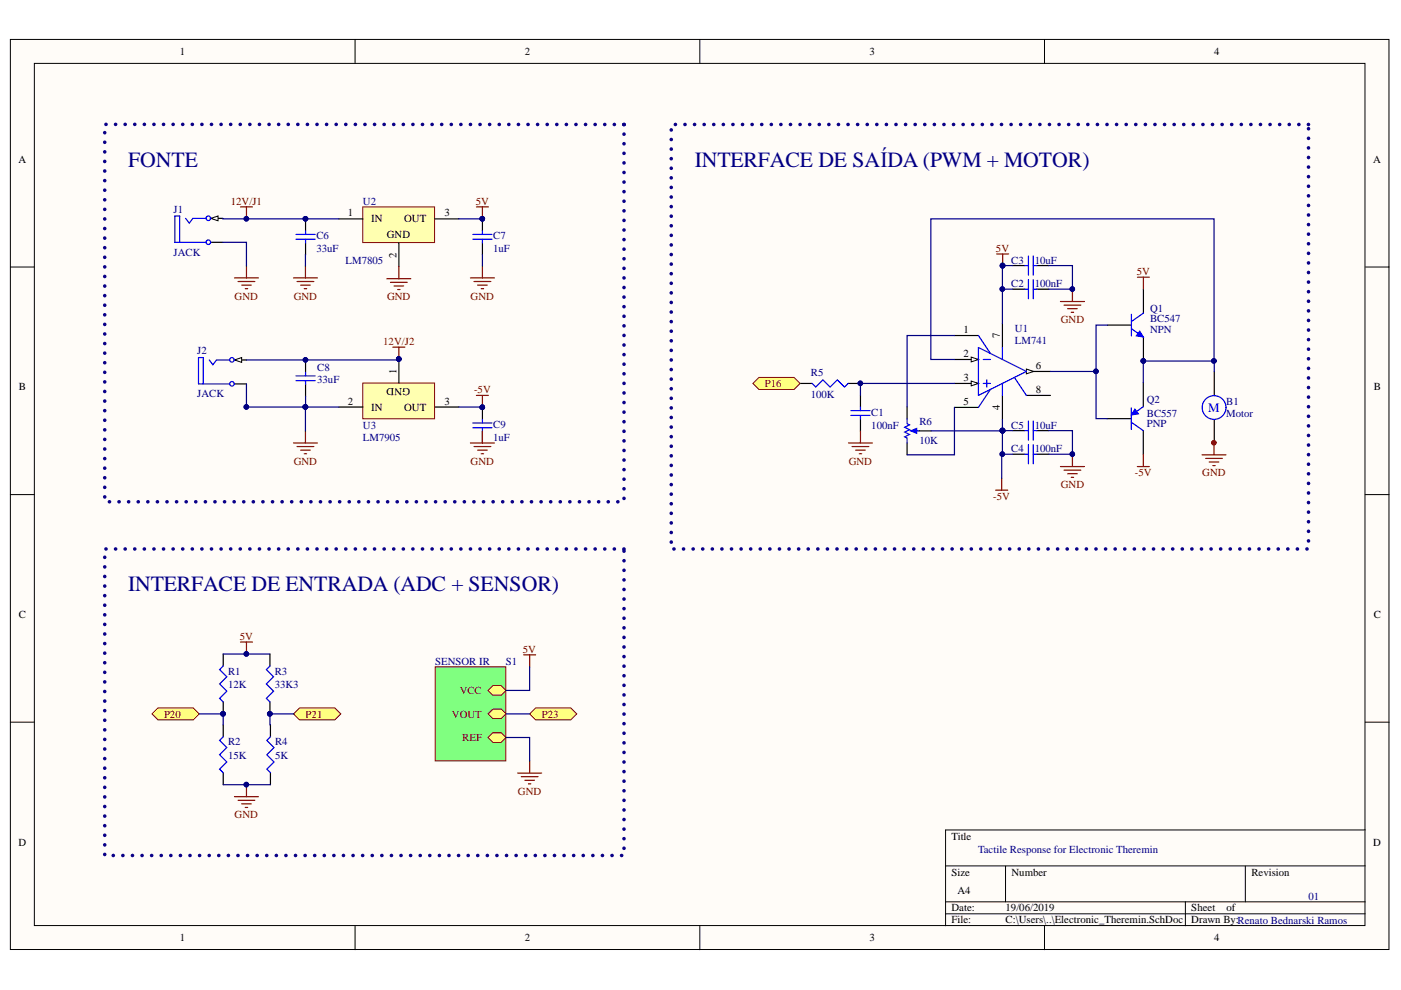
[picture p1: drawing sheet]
<svg xmlns="http://www.w3.org/2000/svg" width="297mm" height="210mm" viewBox="0 0 297 210" stroke-linecap="round" stroke-linejoin="round" font-family="sans-serif">
<g fill="#fffcf8" stroke="#000" stroke-width=".21">
<path d="M2.2 8.4h292.3v192.9h-292.3z"/>
<path d="M7.3 13.4h282.1v182.8h-282.1z"/>
</g>
<g fill="none" stroke="#000" stroke-width=".21">
<path d="M75.3 8.4v5M148.4 8.4v5M221.5 8.4v5M2.2 56.6h5.1M289.5 56.6h5M2.2 104.9h5.1M289.5 104.9h5M2.2 153.1h5.1M289.5 153.1h5M289.5 176h-89v20.3M75.3 196.3v5.1M148.4 196.3v5.1"/>
<path d="M200.5 183.6h89M200.5 191.2h89M200.5 193.8h89M213.2 183.6v7.6M221.5 196.3v5.1M251.3 191.2v5.1M264 183.6v7.6"/>
</g>
<path d="M47.3 138.7v2.5M57.2 138.7v2.5M47.3 148.8v2.6M47.3 153.7v2.5M57.2 148.8v2.6M57.3 153.7v2.5M47.3 163.8v2.6M57.3 163.8v2.6" fill="none" stroke="#000" stroke-width=".25"/>
<g fill="#000080" stroke="#000080" stroke-width=".21">
<circle cx="47.3" cy="151.3" r=".49"/>
<circle cx="57.2" cy="151.3" r=".49"/>
</g>
<path d="M47.3 141.2l-.7 .8 1.5 1.5-1.5 1.5 1.5 1.5-1.5 1.6 .7 .7M47.3 156.2l-.7 .8 1.5 1.5-1.5 1.5 1.5 1.5-1.5 1.6 .7 .7M57.2 141.2l-.7 .8 1.5 1.5-1.5 1.5 1.5 1.5-1.5 1.6 .7 .7M57.3 156.2l-.7 .8 1.5 1.5-1.5 1.5 1.5 1.5-1.5 1.6 .7 .7" fill="none" stroke="#00f" stroke-width=".25"/>
<g fill="#ffff80" stroke="#800000" stroke-width=".21">
<path d="M32.2 151.4l1.3-1.3h7.5l1.2 1.3-1.2 1.2h-7.5z" fill-rule="evenodd"/>
<path d="M62.2 151.4l1.3-1.3h7.5l1.3 1.3-1.3 1.2h-7.5z" fill-rule="evenodd"/>
</g>
<path d="M51 136.1h2.5M52.3 136.1v2.6M49.7 168.9h5.1M50.5 169.7h3.5M51.2 170.4h2.1M52 171.2h.5M52.3 166.4v2.5" fill="none" stroke="#800000" stroke-width=".25"/>
<g fill="#000080" stroke="#000080" stroke-width=".21">
<circle cx="52.2" cy="166.3" r=".48"/>
<circle cx="52.2" cy="138.6" r=".48"/>
</g>
<path d="M92.3 141.4h14.9v19.9h-14.9z" fill="#80ff80" stroke="#800000" stroke-width=".21"/>
<path d="M103.5 146.4l1-1h1.8l1 1-1 1h-1.8z" fill-rule="evenodd" fill="#ffff80"/>
<path d="M103.5 146.4l1-1h1.8l1 1-1 1h-1.8z" fill="none" stroke="#800000" stroke-width=".21"/>
<path d="M103.5 151.4l1-1.1h1.8l1 1.1-1 1h-1.8z" fill-rule="evenodd" fill="#ffff80"/>
<path d="M103.5 151.4l1-1.1h1.8l1 1.1-1 1h-1.8z" fill="none" stroke="#800000" stroke-width=".21"/>
<path d="M103.5 156.4l1-1h1.8l1 1-1 1h-1.8z" fill-rule="evenodd" fill="#ffff80"/>
<path d="M103.5 156.4l1-1h1.8l1 1-1 1h-1.8z" fill="none" stroke="#800000" stroke-width=".21"/>
<path d="M111 138.8h2.6M112.3 138.8v2.6M109.8 163.9h5M110.5 164.7h3.6M111.3 165.4h2M112 166.2h.6M112.3 161.4v2.5" fill="none" stroke="#800000" stroke-width=".25"/>
<path d="M112.3 151.4l1.3-1.3h7.4l1.3 1.3-1.3 1.2h-7.4z" fill-rule="evenodd" fill="#ffff80" stroke="#800000" stroke-width=".21"/>
<path d="M202.4 81.3h5M217.6 83.8h5.1" fill="none" stroke="#000" stroke-width=".25"/>
<path d="M205.9 80.8l1.5 .5-1.5 .5z" fill="#fffcf8"/>
<path d="M205.9 80.8l1.5 .5-1.5 .5z" fill="none" stroke="#000" stroke-width=".21"/>
<path d="M202.4 76.2h5" fill="none" stroke="#000" stroke-width=".25"/>
<path d="M205.9 75.7l1.5 .5-1.5 .5z" fill="#fffcf8"/>
<path d="M205.9 75.7l1.5 .5-1.5 .5z" fill="none" stroke="#000" stroke-width=".21"/>
<path d="M202.4 71.1h5M217.6 78.8h5.1M202.4 86.4h5M212.5 83.8v5.1" fill="none" stroke="#000" stroke-width=".25"/>
<path d="M217.6 78.3l1.5 .5-1.5 .5z" fill="#fffcf8"/>
<path d="M217.6 78.3l1.5 .5-1.5 .5z" fill="none" stroke="#000" stroke-width=".21"/>
<path d="M214.7 56.3h2.6M219.8 56.3h2.6M212.5 68.6v5.1M214.7 61.3h2.6M219.8 61.3h2.6M257.4 78.8v5.1M169.6 81.3h2.6M179.8 81.3h2.6M182.4 83.8v2.5M182.4 88.8v2.6M257.4 89v5" fill="none" stroke="#000" stroke-width=".25"/>
<g fill="none" stroke="#00f" stroke-width=".25">
<path d="M217.3 56.3h.7M218 54.3v4M218 59.3v4M219.1 54.3v4M219.1 59.3v4M219.1 56.3h.7M207.4 73.7l10.2 5.1-10.2 5zM207.4 71.1l2.6 3.8M208.5 76.2h1.5M212.5 73.7v2.5M217.3 61.3h.7M219.1 61.3h.7"/>
<path d="M172.2 81.3l.8 .8 1.5-1.6 1.5 1.6 1.5-1.6 1.6 1.6 .7-.8M180.4 87.1h4.1M180.4 88.1h4.1M182.4 86.3v.8M182.4 88.1v.7M208.5 81.3h1.5M209.2 80.5v1.6M210 82.6l-2.6 3.8M212.5 81.3v2.5M215.1 80l2.5 3.8"/>
<circle cx="257.4" cy="86.4" r="2.52"/>
</g>
<path d="M211.3 53.8h2.6M212.6 53.8v2.6M224.8 63.9h5.1M225.6 64.7h3.6M226.4 65.5h2M227.1 66.2h.5M227.4 61.4v2.5M254.9 96.4h5M255.6 97.2h3.6M256.4 98h2M257.1 98.7h.6M257.4 93.9v2.5" fill="none" stroke="#800000" stroke-width=".25"/>
<circle cx="212.6" cy="56.4" r=".48" fill="#000080" stroke="#000080" stroke-width=".21"/>
<path d="M159.6 81.3l1.3-1.3h7.5l1.2 1.3-1.2 1.3h-7.5z" fill-rule="evenodd" fill="#ffff80" stroke="#800000" stroke-width=".21"/>
<path d="M192.3 86.3v2.5M192.3 93.9v2.5" fill="none" stroke="#000" stroke-width=".25"/>
<path d="M193.6 91.4h1.3" fill="none" stroke="#00f" stroke-width=".25"/>
<path d="M193.1 91.4l1.3-.6v1.1z" fill="#00f"/>
<path d="M100.2 89.7h4.1M100.2 90.7h4.1M102.3 88.9v.8M102.3 90.7v.8M192.3 88.8v1l.5 .3-1 .5 1 .5-1 .5 1 .5-1 .5 .5 .3v1M193.1 91.4l1.3-.6v1.1z" fill="none" stroke="#00f" stroke-width=".25"/>
<path d="M44.7 46.3h2.5M102.3 86.4v2.5M102.3 91.5v2.5M194.9 91.4h2.5" fill="none" stroke="#000" stroke-width=".25"/>
<circle cx="102.3" cy="86.4" r=".48" fill="#000080" stroke="#000080" stroke-width=".21"/>
<path d="M101 83.8h2.6M102.3 83.8v2.6" fill="none" stroke="#800000" stroke-width=".25"/>
<path d="M44.7 46.3l1.5-.5v1z" fill="#fffcf8"/>
<path d="M44.7 46.3l1.5-.5v1z" fill="none" stroke="#000" stroke-width=".21"/>
<path d="M44.7 51.4h2.5M64.8 46.4v2.5M64.8 51.5v2.5M102.3 46.4v2.5M102.3 51.5v2.5" fill="none" stroke="#000" stroke-width=".25"/>
<g fill="none" stroke="#00f" stroke-width=".25">
<path d="M38.1 51.4v-5.6h-1v5.6h6.6M39.4 46.3l.7 1 .8-1h2.8M62.8 49.7h4M62.8 50.7h4M64.8 48.9v.8M64.8 50.7v.8M100.2 49.7h4.1M100.2 50.7h4.1M102.3 48.9v.8M102.3 50.7v.8"/>
<circle cx="44.2" cy="51.4" r=".48"/>
<circle cx="44.2" cy="46.3" r=".48"/>
</g>
<g fill="none" stroke="#800000" stroke-width=".25">
<path d="M49.7 58.9h5.1M50.5 59.7h3.5M52.3 56.4v2.5M62.2 58.9h5.1M63 59.7h3.5M64.8 56.4v2.5M101 43.9h2.6M102.3 43.9v2.5M51.2 60.4h2.1M52 61.2h.5M63.7 60.4h2.1M64.5 61.2h.5"/>
<path d="M179.9 93.9h5.1M180.7 94.7h3.5M181.4 95.4h2M182.2 96.2h.5M182.4 91.4v2.5"/>
</g>
<path d="M132.3 26.4h-110.1v80h110.1v-80M277.4 26.4h-135.1v90h135.1v-90M132.3 116.4h-110.1v65h110.1v-65" fill="none" stroke="#0c0087" stroke-width=".76" stroke-dasharray="0 2"/>
<g fill="#000080" stroke="#000080" stroke-width=".21">
<circle cx="102.3" cy="46.4" r=".48"/>
<circle cx="64.8" cy="46.4" r=".48"/>
</g>
<path d="M76.9 43.9h15.2v7.5h-15.2z" fill="#ffffb0" stroke="#800000" stroke-width=".21"/>
<path d="M71.9 46.4h5M84.6 51.5v5.1M92.2 46.4h5.1M214.7 96.3h2.6M214.7 91.3h2.6M219.8 96.3h2.6M219.8 91.3h2.6M234.8 88.8h5.1M242.4 81.1v5.1M242.4 91.3v5.1" fill="none" stroke="#000" stroke-width=".25"/>
<g fill="none" stroke="#800000" stroke-width=".25">
<path d="M51 43.9h2.5M52.3 43.9v2.5M82 59.1h5.1M82.8 59.9h3.5M84.6 56.6v2.5M83.5 60.6h2.1M84.3 61.4h.5M224.8 98.9h5.1M225.6 99.7h3.6M227.4 96.4v2.5M211.1 103.9h2.5M212.4 101.4v2.5"/>
<path d="M226.4 100.4h2M227.1 101.2h.5"/>
</g>
<circle cx="52.2" cy="46.4" r=".48" fill="#000080" stroke="#000080" stroke-width=".21"/>
<path d="M217.3 96.3h.7M217.3 91.3h.7M218 89.3v4M218 94.3v4M219.1 89.3v4M219.1 94.3v4M219.1 96.3h.7M219.1 91.3h.7M239.9 86.5v4.6M239.9 89.5l2.5 1.8M242.4 86.2l-1.8 1.3" fill="none" stroke="#00f" stroke-width=".25"/>
<path d="M240.6 86.7l.8 1-1.5 .3z" fill="#00f"/>
<path d="M240.6 86.7l.8 1-1.5 .3z" fill="none" stroke="#00f" stroke-width=".21"/>
<path d="M234.8 68.9h5.1M242.4 61.3v5.1M242.4 71.5v5" fill="none" stroke="#000" stroke-width=".25"/>
<circle cx="242.4" cy="76.5" r=".48" fill="#000080" stroke="#000080" stroke-width=".21"/>
<path d="M239.9 69.7l2.5 1.8M239.9 66.6v4.6M242.4 66.4l-2.5 1.8" fill="none" stroke="#00f" stroke-width=".25"/>
<path d="M241.7 70.2l.7 1.3-1.5-.3z" fill="#00f"/>
<path d="M241.7 70.2l.7 1.3-1.5-.3z" fill="none" stroke="#00f" stroke-width=".21"/>
<circle cx="242.4" cy="76.5" r=".48" fill="#000080" stroke="#000080" stroke-width=".21"/>
<path d="M241.2 58.8h2.5M242.4 58.8v2.5M241.1 98.9h2.6M242.4 96.4v2.5" fill="none" stroke="#800000" stroke-width=".25"/>
<circle cx="257.4" cy="93.9" r=".49" fill="#800000" stroke="#800000" stroke-width=".21"/>
<path d="M76.9 81.2h15.2v7.6h-15.2z" fill="#ffffb0" stroke="#800000" stroke-width=".21"/>
<path d="M49.7 76.3h2.6M84.6 76.1v5.1M71.9 86.3h5M92.2 86.3h5.1" fill="none" stroke="#000" stroke-width=".25"/>
<circle cx="84.5" cy="76.1" r=".48" fill="#000080" stroke="#000080" stroke-width=".21"/>
<g fill="none" stroke="#800000" stroke-width=".25">
<path d="M99.7 58.9h5.1M100.5 59.7h3.6M102.3 56.4v2.5M83.3 73.6h2.5M84.6 73.6v2.5M101.3 60.4h2M102 61.2h.5M62.2 93.9h5.1M63 94.7h3.5M63.7 95.4h2.1M64.5 96.2h.5M64.8 91.4v2.5"/>
<path d="M99.7 93.9h5.1M100.5 94.7h3.6M101.3 95.4h2M102 96.2h.5M102.3 91.4v2.5"/>
</g>
<path d="M49.7 76.3l1.5-.5v1z" fill="#fffcf8"/>
<path d="M49.7 76.3l1.5-.5v1z" fill="none" stroke="#000" stroke-width=".21"/>
<path d="M64.8 76.4v2.5M49.7 81.4h2.6M64.8 81.5v2.5" fill="none" stroke="#000" stroke-width=".25"/>
<g fill="none" stroke="#00f" stroke-width=".25">
<path d="M44.4 76.3l.7 1 .8-1h2.8M62.8 79.7h4M64.8 78.9v.8M43.1 81.4v-5.6h-1v5.6h6.6M62.8 80.7h4M64.8 80.7v.8"/>
<circle cx="49.2" cy="76.3" r=".48"/>
<circle cx="49.2" cy="81.4" r=".48"/>
</g>
<g fill="none" stroke="#000080" stroke-width=".25">
<path d="M47.2 51.4h5.1v5M47.2 46.3l24.7 .1M64.8 54v2.4M97.3 46.4h5M102.3 54v2.4M212.6 56.3l-.1 5M214.7 56.3l-2.1 .1M222.4 56.3h5v5M52.3 76.3l12.5 .1M84.6 76.1v.2h-19.8M202.4 71.1h-10.1v15.2M202.4 76.2h-5v-29.8h60v30.1h-15v4.6"/>
<path d="M214.7 61.3h-2.2v7.3M222.4 61.3l5 .1M222.7 78.8h9.7v10h2.4M234.8 68.9h-2.4v9.9M257.4 76.5v2.3M52.3 81.4v5M52.3 86.3h19.6M64.8 84v7.4M97.3 86.3l5 .1M182.4 81.3h20M182.4 81.3v2.5M202.4 86.4v10h-10.1"/>
<path d="M212.5 96.3h-.1v5.1M212.5 88.9v2.4M212.6 91.3l-.1 5h2.2M212.6 91.3l-15.2 .1M212.6 91.3h2.1M222.4 96.3l5 .1M222.4 91.3h5v5M47.3 138.7h9.9M42.2 151.4h5.1v2.3M62.2 151.4h-5l.1 2.3M107.3 156.4h5v5M107.3 151.4h5"/>
<path d="M112.3 141.4v5h-5M47.3 166.4h10"/>
</g>
<g fill="#000080" stroke="#000080" stroke-width=".21">
<circle cx="52.2" cy="166.3" r=".48"/>
<circle cx="47.3" cy="151.3" r=".49"/>
<circle cx="52.2" cy="138.6" r=".48"/>
<circle cx="57.2" cy="151.3" r=".49"/>
<circle cx="227.4" cy="61.3" r=".48"/>
<circle cx="102.3" cy="46.4" r=".48"/>
<circle cx="182.4" cy="81.3" r=".48"/>
<circle cx="212.6" cy="56.4" r=".48"/>
<circle cx="212.6" cy="56.3" r=".48"/>
<circle cx="212.5" cy="61.3" r=".48"/>
<circle cx="227.4" cy="96.3" r=".48"/>
<circle cx="212.5" cy="96.3" r=".48"/>
<circle cx="212.5" cy="91.3" r=".48"/>
<circle cx="212.6" cy="91.3" r=".48"/>
<circle cx="212.6" cy="91.4" r=".48"/>
<circle cx="232.4" cy="78.7" r=".48"/>
<circle cx="257.4" cy="76.5" r=".49"/>
<circle cx="242.4" cy="76.5" r=".48"/>
<circle cx="102.3" cy="86.4" r=".48"/>
<circle cx="52.2" cy="46.4" r=".48"/>
<circle cx="64.8" cy="46.4" r=".48"/>
<circle cx="64.8" cy="76.3" r=".48"/>
<circle cx="84.5" cy="76.1" r=".48"/>
<circle cx="64.8" cy="86.3" r=".48"/>
<circle cx="64.7" cy="86.3" r=".49"/>
<circle cx="52.2" cy="86.3" r=".48"/>
</g>
<g font-size="4.6" fill="#000080">
<text x="27.2" y="35.4">FONTE</text>
<text x="147.3" y="35.4">INTERFACE DE SAÍDA (PWM + MOTOR)</text>
<text x="27.2" y="125.4">INTERFACE DE ENTRADA (ADC + SENSOR)</text>
</g>
<text font-size="2.7" fill="#00f" x="256.2" y="87.4">M</text>
<g font-size="2.3">
<text x="38.2" y="11.7">1</text>
<text x="111.3" y="11.7">2</text>
<text x="184.3" y="11.7">3</text>
<text x="257.4" y="11.7">4</text>
<text x="3.9" y="34.5">A</text>
<text x="291.2" y="34.5">A</text>
<text x="73.8" y="45.9">1</text>
<text x="78.7" y="47.2">IN</text>
<text x="85.7" y="47.2">OUT</text>
<text x="94.2" y="45.9">3</text>
<text x="82" y="50.5">GND</text>
<text x="84.1" y="54.6" transform="rotate(-90 84.1 54.6)">2</text>
<text x="204.3" y="70.7">1</text>
<text x="212" y="71.7" transform="rotate(-90 212 71.7)">7</text>
<text x="204.3" y="75.7">2</text>
<text x="4" y="82.8">B</text>
<text x="84.1" y="79.2" transform="rotate(-90 84.1 79.2)">1</text>
<text x="86.9" y="82.2" transform="rotate(-180 86.9 82.2)">GND</text>
<text x="204.3" y="80.8">3</text>
<text x="219.6" y="83.3">8</text>
<text x="219.6" y="78.3">6</text>
<text x="291.2" y="82.8">B</text>
<text x="73.8" y="85.8">2</text>
<text x="78.7" y="87.1">IN</text>
<text x="85.7" y="87.1">OUT</text>
<text x="94.2" y="85.8">3</text>
<text x="204.3" y="85.9">5</text>
<text x="212" y="87" transform="rotate(-90 212 87)">4</text>
<text x="4" y="131.1">C</text>
<text x="291.2" y="131.1">C</text>
<text x="3.9" y="179.3">D</text>
<text x="201.7" y="178">Title</text>
<text x="291.2" y="179.3">D</text>
<text x="201.7" y="185.6">Size</text>
<text x="214.5" y="185.6">Number</text>
<text x="265.3" y="185.6">Revision</text>
<text x="203" y="189.5">A4</text>
<text x="201.7" y="193.3">Date:</text>
<text x="201.7" y="195.8">File:</text>
<text x="213.2" y="193.3">19/06/2019</text>
<text x="213.2" y="195.8">C:\Users\..\Electronic_Theremin.SchDoc</text>
<text x="252.6" y="193.3">Sheet</text>
<text x="252.6" y="195.8">Drawn By:Renato Bednarski Ramos</text>
<text x="260" y="193.3">of</text>
<text x="38.2" y="199.6">1</text>
<text x="111.3" y="199.6">2</text>
<text x="184.3" y="199.6">3</text>
<text x="257.4" y="199.6">4</text>
</g>
<g font-size="2.3" fill="#000080">
<text x="36.8" y="45.1">J1</text>
<text x="76.9" y="43.4">U2</text>
<text x="67.1" y="53.4">33uF</text>
<text x="67.1" y="50.7">C6</text>
<text x="104.6" y="53.4">1uF</text>
<text x="104.6" y="50.7">C7</text>
<text x="36.8" y="54.2">JACK</text>
<text x="73.3" y="55.9">LM7805</text>
<text x="214.4" y="55.9">C3</text>
<text x="219.4" y="55.9">10uF</text>
<text x="214.4" y="60.9">C2</text>
<text x="219.4" y="60.9">100nF</text>
<text x="215.2" y="70.4">U1</text>
<text x="243.8" y="68.3">BC547</text>
<text x="243.8" y="66.1">Q1</text>
<text x="243.8" y="70.7">NPN</text>
<text x="41.8" y="75.1">J2</text>
<text x="215.2" y="72.9">LM741</text>
<text x="67.3" y="81.1">33uF</text>
<text x="67.3" y="78.6">C8</text>
<text x="171.9" y="79.8">R5</text>
<text x="41.8" y="84.2">JACK</text>
<text x="171.9" y="84.4">100K</text>
<text x="184.7" y="88.1">C1</text>
<text x="243.1" y="88.4">BC557</text>
<text x="243.1" y="85.5">Q2</text>
<text x="260" y="85.9">B1</text>
<text x="260" y="88.5">Motor</text>
<text x="76.9" y="90.9">U3</text>
<text x="76.9" y="93.4">LM7905</text>
<text x="104.6" y="93.4">1uF</text>
<text x="104.6" y="90.7">C9</text>
<text x="184.7" y="90.9">100nF</text>
<text x="194.9" y="94.2">10K</text>
<text x="194.9" y="90.1">R6</text>
<text x="214.4" y="95.9">C4</text>
<text x="214.4" y="90.9">C5</text>
<text x="219.4" y="95.9">100nF</text>
<text x="219.4" y="90.9">10uF</text>
<text x="243.1" y="90.6">PNP</text>
<text x="48.4" y="143">R1</text>
<text x="58.2" y="143">R3</text>
<text x="92.3" y="140.9">SENSOR IR</text>
<text x="107.3" y="140.9">S1</text>
<text x="48.4" y="145.9">12K</text>
<text x="58.2" y="145.9">33K3</text>
<text x="48.4" y="160.9">15K</text>
<text x="48.4" y="158">R2</text>
<text x="58.3" y="160.9">5K</text>
<text x="58.3" y="158">R4</text>
<text x="207.4" y="180.9">Tactile Response for Electronic Theremin</text>
<text x="277.4" y="190.9">01</text>
</g>
<g font-size="2.3" fill="#800000">
<text x="48.9" y="43.4">12V/J1</text>
<text x="100.9" y="43.4">5V</text>
<text x="211.2" y="53.3">5V</text>
<text x="241" y="58.3">5V</text>
<text x="49.7" y="63.5">GND</text>
<text x="62.3" y="63.5">GND</text>
<text x="82.1" y="63.7">GND</text>
<text x="99.8" y="63.5">GND</text>
<text x="224.9" y="68.5">GND</text>
<text x="81.3" y="73.1">12V/J2</text>
<text x="100.5" y="83.3">-5V</text>
<text x="162.2" y="82.1">P16</text>
<text x="62.3" y="98.5">GND</text>
<text x="99.8" y="98.5">GND</text>
<text x="180" y="98.5">GND</text>
<text x="240.6" y="101">-5V</text>
<text x="254.9" y="101">GND</text>
<text x="210.6" y="106">-5V</text>
<text x="224.9" y="103.5">GND</text>
<text x="50.8" y="135.7">5V</text>
<text x="110.9" y="138.4">5V</text>
<text x="97.5" y="147.2">VCC</text>
<text x="34.8" y="152.1">P20</text>
<text x="64.8" y="152.1">P21</text>
<text x="95.8" y="152.1">VOUT</text>
<text x="114.8" y="152.1">P23</text>
<text x="98" y="157.2">REF</text>
<text x="49.7" y="173.5">GND</text>
<text x="109.8" y="168.5">GND</text>
</g>
</svg>
